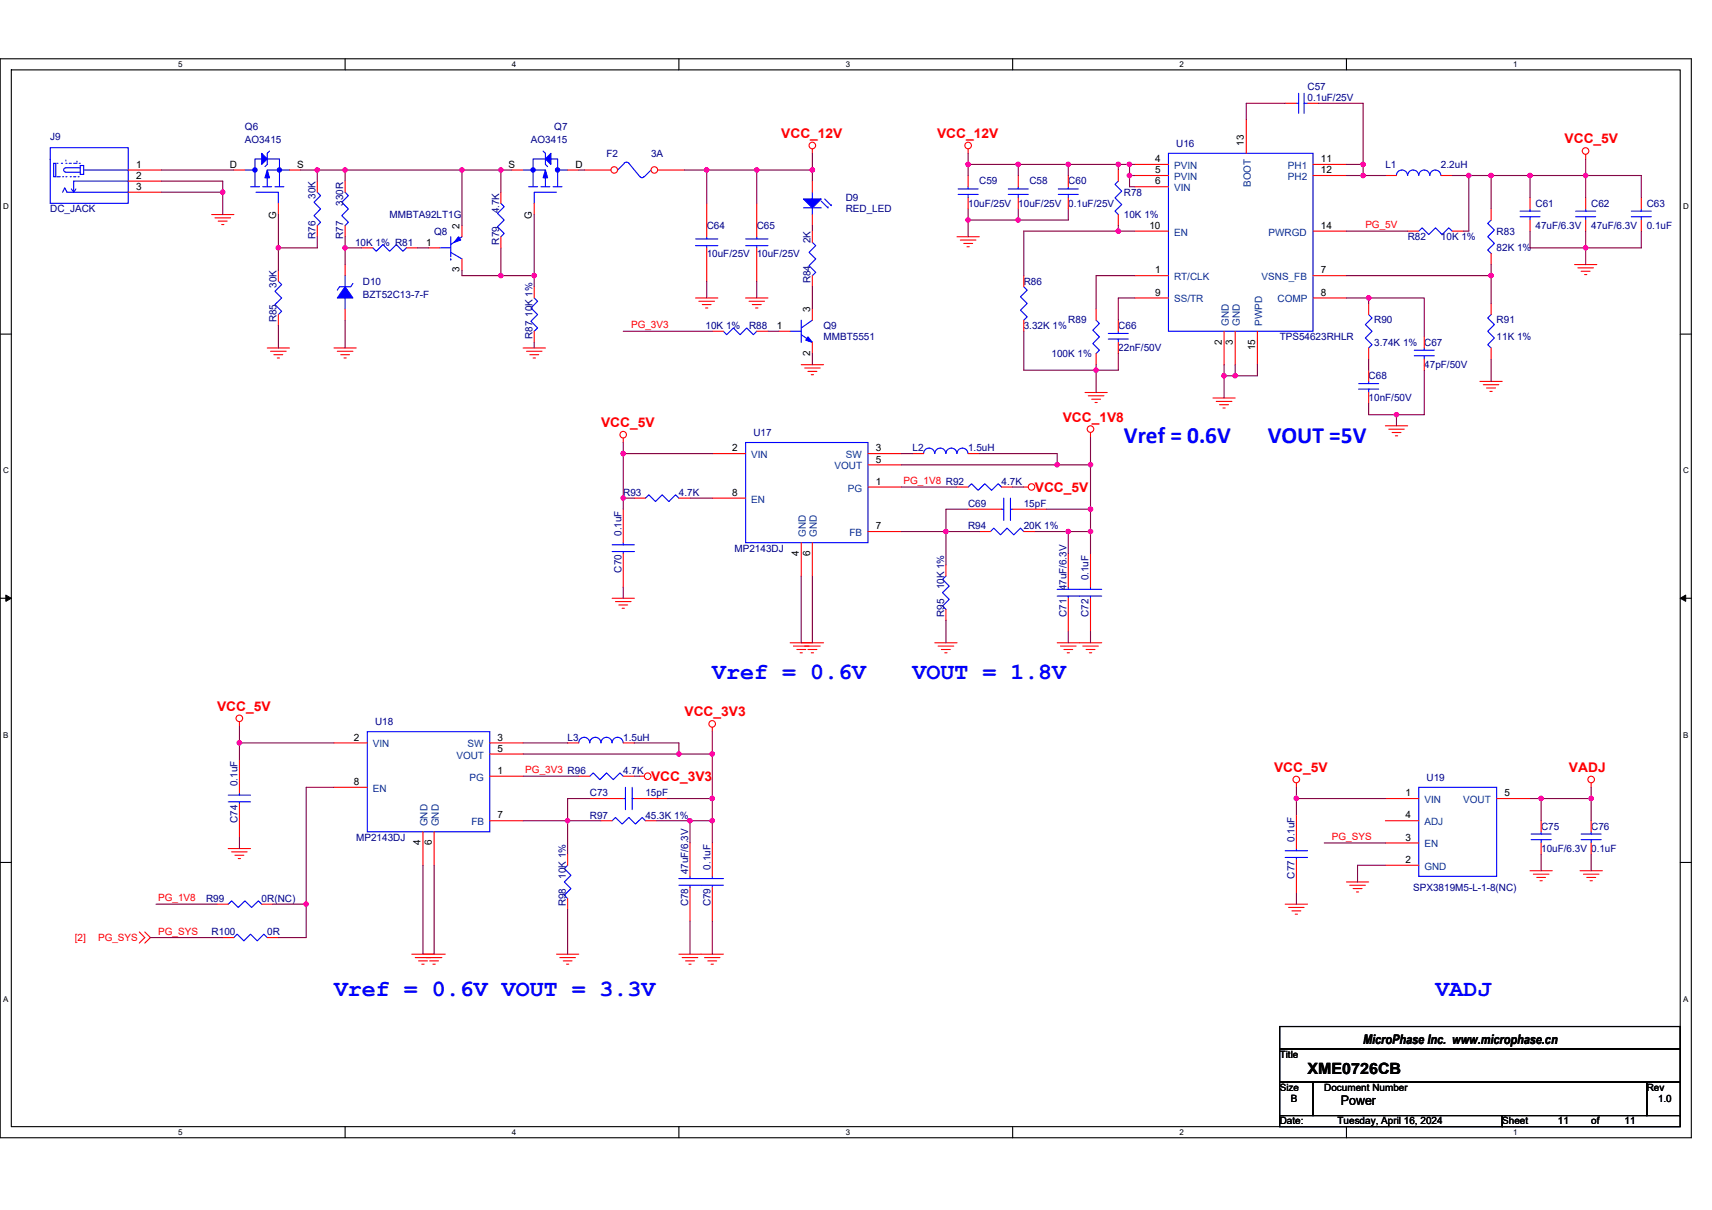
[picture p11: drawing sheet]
<svg xmlns="http://www.w3.org/2000/svg" width="297mm" height="210mm" viewBox="0 0 297 210" stroke-linecap="round" stroke-linejoin="round" font-family="sans-serif">
<path d="M0 10.2h293.5v187.2h-293.5zM2 12.1h289.5v183.4h-289.5z" fill="none" stroke="#000" stroke-width=".19"/>
<g fill="#fff">
<path d="M30.9 10.4h.8v1.6h-.8z"/>
<path d="M30.9 195.7h.8v1.6h-.8z"/>
</g>
<path d="M59.9 10.2v1.9M59.9 195.5v1.9" fill="none" stroke="#000" stroke-width=".19"/>
<g fill="#fff">
<path d="M88.8 10.4h.8v1.6h-.8z"/>
<path d="M88.8 195.7h.8v1.6h-.8z"/>
</g>
<path d="M117.8 10.2v1.9M117.8 195.5v1.9" fill="none" stroke="#000" stroke-width=".19"/>
<g fill="#fff">
<path d="M146.7 10.4h.8v1.6h-.8z"/>
<path d="M146.7 195.7h.8v1.6h-.8z"/>
</g>
<path d="M175.7 10.2v1.9M175.7 195.5v1.9" fill="none" stroke="#000" stroke-width=".19"/>
<g fill="#fff">
<path d="M204.7 10.4h.7v1.6h-.7z"/>
<path d="M204.7 195.7h.7v1.6h-.7z"/>
</g>
<path d="M233.6 10.2v1.9M233.6 195.5v1.9" fill="none" stroke="#000" stroke-width=".19"/>
<g fill="#fff">
<path d="M262.6 10.4h.7v1.6h-.7z"/>
<path d="M262.6 195.7h.7v1.6h-.7z"/>
<path d="M.5 35.1h1v1.5h-1z"/>
<path d="M292 35.1h1v1.5h-1z"/>
<path d="M.5 80.9h1v1.5h-1z"/>
<path d="M292 80.9h1v1.5h-1z"/>
</g>
<path d="M0 58h2M291.5 58h2" fill="none" stroke="#000" stroke-width=".19"/>
<g fill="#fff">
<path d="M.5 126.7h.9v1.6h-.9z"/>
<path d="M292 126.7h.9v1.6h-.9z"/>
</g>
<path d="M0 103.8h2M291.5 103.8h2" fill="none" stroke="#000" stroke-width=".19"/>
<path d="M1 103.3l1 .5-1 .6zM291.5 103.8l1-.5v1.1z" fill="#000" stroke="#000" stroke-width=".17"/>
<g fill="#fff">
<path d="M.5 172.6h.9v1.5h-.9z"/>
<path d="M292 172.6h.9v1.5h-.9z"/>
</g>
<path d="M0 149.7h2M291.5 149.7h2M222 178.1h69.5v3.9h-69.5zM222 182h69.5v5.8h-69.5zM222 187.8h5.8v5.8h-5.8zM222 193.6h38.6v1.9h-38.6zM227.8 187.8h57.9v5.8h-57.9zM260.6 193.6h30.9v1.9h-30.9zM285.7 187.8h5.8v5.8h-5.8z" fill="none" stroke="#000" stroke-width=".19"/>
<g fill="none" stroke="#f00" stroke-width=".19">
<path d="M223 17.9h1.9M226.9 17.9h1.9M22.2 33.4h5.8M22.2 31.4h5.8M22.2 29.5h5.8M36.7 37.2h3.9M37.3 37.8h2.7M37.9 38.4h1.5M38.5 39h.3M55.1 31.4v2M55.1 39.2v1.9M59.9 31.4v2"/>
<path d="M59.9 39.2v1.9M122.6 35.3v5.8M131.3 35.3v5.8M140.9 25.8v.8M168 25.8v.8M176.7 30.5v1.9M176.7 34.3v2M185.4 30.5v1.9M185.4 34.3v2M196.9 28.5h5.8M196.9 30.5h5.8M196.9 32.4h5.8"/>
<path d="M216.2 20.8v5.8M227.8 28.5h5.8M227.8 30.5h5.8M240.4 30.5h1.9M250 30.5h1.9M258.7 36.3v1.9M275.1 26.8v.8M48.3 46.9v1.9M48.3 54.6v1.9M59.9 53.6v2M59.9 45.9v1.9M92.7 49.8v1.9"/>
<path d="M92.7 57.5v1.9M120.7 51.7h3.8M121.3 52.3h2.7M121.9 52.9h1.5M122.4 53.4h.4M122.6 43v5.8M123.6 57.5h1.9M129.4 51.7h3.8M130 52.3h2.6M130.5 52.9h1.6M131.1 53.4h.4M131.3 57.5h1.9"/>
<path d="M131.3 43v5.8M135.2 57.5h1.9M140.9 59.4v2M140.9 53.6v2M166 41.1h3.9M166.6 41.7h2.7M167.2 42.2h1.6M167.8 42.8h.4M177.6 47.8v2M177.6 55.6v1.9M196.9 47.8h5.8M196.9 51.7h5.8"/>
<path d="M196.9 40.1h5.8M212.4 57.5v5.8M214.3 57.5v5.8M218.2 57.5v5.8M227.8 47.8h5.8M227.8 51.7h5.8M227.8 40.1h5.8M237.5 52.7v1.9M247.1 58.5v1.9M258.7 44v1.9M258.7 52.7v1.9M273.2 45.9h3.8"/>
<path d="M273.8 46.5h2.7M274.3 47.1h1.6M274.9 47.6h.4M46.4 60.4h3.8M46.9 61h2.8M47.5 61.6h1.6M48.1 62.1h.4M58 60.4h3.8M58.5 61h2.7M59.1 61.6h1.5M59.7 62.1h.4M90.8 60.4h3.8"/>
<path d="M91.4 61h2.6M91.9 61.6h1.6M92.5 62.1h.4M108.1 76v.8M139 63.3h3.9M139.6 63.9h2.7M140.2 64.5h1.5M140.8 65h.4M158.3 78.7h1.9M168 78.7h1.9M188.3 68.1h3.8M188.8 68.7h2.7"/>
<path d="M189.2 75.1v.7M189.4 69.3h1.5M190 69.8h.4M210.5 69.1h3.8M211 69.7h2.7M211.6 70.2h1.5M212.2 70.8h.4M237.5 64.2v2M237.5 68.1v1.9M237.5 60.4v1.9M240.4 73.9h3.8M241 74.5h2.6"/>
<path d="M241.5 75.1h1.6M242.1 75.6h.4M247.1 62.3v1.9M256.8 66.2h3.8M257.4 66.8h2.7M257.9 67.3h1.6M258.5 67.9h.4M258.7 60.4v1.9M164.1 98v2M166 84.5h2M168 88.4h5.8M169.9 92.2h1.9"/>
<path d="M173.8 84.5h1.9M175.7 88.4h5.8M177.6 84.5h.8M177.6 92.2h2M185.4 96.1v5.8M106.2 103.8h3.9M106.8 104.4h2.7M107.4 105h1.5M107.9 105.6h.4M137.1 111.5h3.8M137.7 112.1h2.7M138.3 112.7h1.5"/>
<path d="M138.8 113.3h.4M139 111.5h3.9M139.6 112.1h2.7M140.2 112.7h1.5M140.8 113.3h.4M162.2 111.5h3.8M162.8 112.1h2.7M163.3 112.7h1.6M163.9 113.3h.4M164.1 105.7v2M183.4 111.5h7.8M184 112.1h2.7"/>
<path d="M184.6 112.7h1.5M185.2 113.3h.3M185.4 103.8v5.8M187.9 112.1h2.7M188.4 112.7h1.6M189 113.3h.4M41.5 125.2v.8M41.5 139.5v5.8M41.5 131.8v5.8M111 134.7h.8M123.6 126.2v.8M224.9 135.9v.7"/>
<path d="M276.1 135.9v.7M37.7 156.9h1.9M39.6 147.3h3.9M40.2 147.8h2.7M40.8 148.4h1.5M41.3 149h.4M45.4 156.9h1.9M119.7 154v5.8M119.7 146.3v5.8M123.6 154v5.8M123.6 146.3v5.8M223 156.9h3.9"/>
<path d="M223.6 157.5h2.7M224.2 158.1h1.5M224.7 158.6h.4M224.9 149.2v5.8M224.9 141.5v5.8M233.6 153.1h3.9M234.2 153.6h2.7M234.8 154.2h1.5M235.3 154.8h.4M265.5 151.1h3.8M266 151.7h2.7M266.6 152.3h1.6"/>
<path d="M267.2 152.8h.4M274.1 151.1h3.9M274.7 151.7h2.7M275.3 152.3h1.6M275.9 152.8h.4M24.2 161.7l.9 1-.9 1M25.1 161.7l1 1-1 1M71.5 165.6h3.8M72 166.2h2.7M72.6 166.8h1.6M73.2 167.3h.4M73.4 165.6h3.9"/>
<path d="M74 166.2h2.7M74.5 166.8h1.6M75.1 167.3h.4M96.6 165.6h3.8M97.1 166.2h2.7M97.7 166.8h1.5M98.3 167.3h.4M117.8 165.6h7.7M118.4 166.2h2.7M119 166.8h1.5M119.5 167.3h.4M122.2 166.2h2.7"/>
<path d="M122.8 166.8h1.6M123.4 167.3h.4"/>
<circle cx="140.9" cy="25.2" r=".57"/>
<circle cx="168" cy="25.2" r=".57"/>
<circle cx="275.1" cy="26.2" r=".57"/>
<circle cx="108.1" cy="75.4" r=".57"/>
<circle cx="189.2" cy="74.5" r=".57"/>
<circle cx="179" cy="84.5" r=".57"/>
<circle cx="41.5" cy="124.7" r=".57"/>
<circle cx="112.4" cy="134.7" r=".57"/>
<circle cx="123.6" cy="125.6" r=".57"/>
<circle cx="224.9" cy="135.3" r=".57"/>
<circle cx="276.1" cy="135.3" r=".57"/>
</g>
<g fill="none" stroke="#00f" stroke-width=".19">
<path d="M224.9 17.9h.4M225.3 16.2v3.5M226.3 17.9h.6M226.3 16.2v3.5M8.7 25.6h13.5v9.7h-13.5zM8.7 27.6h.1M9.3 28.3h.4v2.4h-.4zM9.9 28.3h.2M9.9 30.7h.6M10.6 28.3h.3M10.9 33.4l.3-.8 .4 .8h10.6M10.9 30.7h.1"/>
<path d="M11.4 27.8h.1M11.4 28.3h.2M11.4 30.7h.2M12 28.3h.4M12.2 30.7h.2M12.4 32.8l.4 .6M12.8 28.3h.6M12.8 30.7h.4M13.2 32.8l-.4 .6M13.4 28h.1M13.5 30.7h.2M13.7 28.3h.2"/>
<path d="M13.9 28.7h.6v1.6h-.6zM13.9 29.1h-2.5a.38 .38 0 0 0-.4 .4 .38 .38 0 0 0 .4 .4h2.5M14.5 29.5h7.7M16.4 29.5h.1M22.2 31.4h-9.4v2M55.1 33.4l.5 .6-1.1 1.1 1.1 1.2-1.1 1.1 1.1 1.2-.5 .6M59.9 33.4l.5 .6-1.1 1.1 1.1 1.2-1.1 1.1 1.1 1.2-.5 .6M108.3 28.3l-1.1 1.2M109.1 28.3l1.9 2.4M109.1 28.3a.65 .65 0 0 0-.8 0M111.7 30.6a.38 .38 0 0 1-.3 .2 .38 .38 0 0 1-.3-.2M113 29.5l-1.2 1.2"/>
<path d="M174.9 33.7h3.5M174.9 32.8h3.5M176.7 32.4v.4M176.7 33.7v.6M183.6 33.7h3.5M183.6 32.8h3.5M185.4 32.4v.4M185.4 33.7v.6M202.7 26.6h25.1v30.9h-25.1zM244.2 30.4a.96 .96 0 0 0-.9-.9 .96 .96 0 0 0-1 .9M248.1 30.4a.96 .96 0 0 0-1-.9 .96 .96 0 0 0-1 .9 .95 .95 0 0 0-.9-.9 .95 .95 0 0 0-1 .9M250 30.4a.95 .95 0 0 0-1-.9 .95 .95 0 0 0-.9 .9"/>
<path d="M258.7 38.2l-.6 .6 1.2 1.1-1.2 1.2 1.2 1.1-1.2 1.2 .6 .6M48.3 48.8l.6 .6-1.2 1.1 1.2 1.2-1.2 1.2 1.2 1.1-.6 .6M59.9 51.7v1.9M59.9 47.8v2M61.2 49.2l-.3 .6h-2l-.4 .6M92.7 51.7l.6 .6-1.2 1.1 1.2 1.2-1.2 1.2 1.2 1.1-.6 .6M120.7 42.6h3.8M120.7 41.5h3.8M122.6 42.6v.4M122.6 41.1v.4M125.5 57.5l.6 .6 1.2-1.2 1.1 1.2 1.2-1.2 1.1 1.2 .6-.6M129.4 42.6h3.8"/>
<path d="M129.4 41.5h3.8M131.3 42.6v.4M131.3 41.1v.4M137.1 57.5h1.9M139 55.6v3.8M139 58.1l1.9 1.3M140.9 55.6l-1.9 1.3M177.6 49.8l.6 .6-1.1 1.1 1.1 1.2-1.1 1.1 1.1 1.2-.6 .6M237.5 54.6l.6 .6-1.2 1.1 1.2 1.2-1.2 1.2 1.2 1.1-.6 .6M258.7 54.6l-.6 .6 1.2 1.1-1.2 1.2 1.2 1.2-1.2 1.1 .6 .6M164.1 78.7a.96 .96 0 0 0-1-.9 .96 .96 0 0 0-.9 .9 .96 .96 0 0 0-1-.9 .96 .96 0 0 0-1 .9M168 78.7a.96 .96 0 0 0-1-.9 .96 .96 0 0 0-1 .9 .95 .95 0 0 0-.9-.9 .95 .95 0 0 0-1 .9"/>
<path d="M235.7 67.5h3.5M235.7 66.6h3.5M237.5 66.2v.4M237.5 67.5v.6M245.4 61.7h3.5M245.4 60.8h3.5M247.1 60.4v.4M247.1 61.7v.6M164.1 100l-.6 .5 1.2 1.2-1.2 1.1 1.2 1.2-1.2 1.2 .6 .5M168 84.5l.6-.6 1.1 1.2 1.2-1.2 1.1 1.2 1.2-1.2 .6 .6M171.8 92.2l.6-.5 1.2 1.1 1.1-1.1 1.2 1.1 1.2-1.1 .5 .5M173.8 88.4h.4"/>
<path d="M174.2 86.4v3.9M175.3 86.4v3.9M175.3 88.4h.4M183.4 103.4h3.9M183.4 102.3h3.9M185.4 103.4v.4M185.4 101.9v.4M39.6 139.1h3.9M39.6 138h3.9M41.5 139.1v.4M41.5 137.6v.4M39.6 156.9l.6-.6 1.1 1.2 1.2-1.2 1.2 1.2 1.1-1.2 .6 .6"/>
<path d="M117.8 153.6h7.7M117.8 152.5h7.7M119.7 153.6v.4M119.7 152.1v.4M123.6 153.6v.4M123.6 152.1v.4M223 148.8h3.9M223 147.6h3.9M224.9 148.8v.4M224.9 147.3v.3"/>
</g>
<g fill="#00f" stroke="#00f" stroke-width=".19">
<path d="M140.2 58.5l.7 .9-1.1-.4z" fill-rule="evenodd"/>
<path d="M59.9 49.8l1.3 1.9h-2.7z" fill-rule="evenodd"/>
</g>
<circle cx="106.6" cy="29.5" r=".57" fill="#fff" stroke="#f00" stroke-width=".19"/>
<path d="M101.4 29.5h4.6" fill="none" stroke="#f00" stroke-width=".19"/>
<circle cx="113.5" cy="29.5" r=".57" fill="#fff" stroke="#f00" stroke-width=".19"/>
<g fill="none" stroke="#f00" stroke-width=".19">
<path d="M40.6 29.5h1.9M48.3 35.3v1.9M50.2 29.5h2M80.2 39.2v1.9M86.9 33.4v1.9M88.8 29.5h2M92.7 35.3v1.9M98.5 29.5h1.9M114.1 29.5h4.7M140.9 37.2v2M140.9 31.4v2M168 30.5v1.9"/>
<path d="M168 34.3v2M194 37.2v2M194 29.5v1.9M265.5 34.3v2M265.5 38.2v1.9M275.1 34.3v2M275.1 38.2v1.9M284.8 34.3v2M284.8 38.2v1.9M62.8 43h1.9M70.5 43h1.9M74.4 43h1.9"/>
<path d="M80.2 44.9v2M86.9 41.1v1.9M140.9 40.1v2M140.9 47.8v2M190.2 53.6v2M194 55.6v1.9M194 59.4v2M244.2 40.1h2M251.9 40.1h2M123.6 78.7h5.8M150.6 78.7h5.8M190.2 61.4v1.9"/>
<path d="M108.1 96.1v5.8M108.1 88.4v5.8M110.1 86.4h1.9M117.8 86.4h1.9M123.6 86.4h5.8M139 94.2v5.8M140.9 94.2v5.8M150.6 84.5h5.8M150.6 80.7h5.8M150.6 92.2h5.8M189.2 96.1v5.8M189.2 103.8v5.8"/>
<path d="M58 128.9h5.7M58 136.6h5.7M85 134.7h5.8M85 128.9h5.8M85 130.9h5.8M98.5 128.9h1.9M100.4 134.7h1.9M102.3 138.6h5.8M108.1 128.9h2M108.1 134.7h2M110.1 138.6h5.8M240.4 138.6h5.8"/>
<path d="M259.7 138.6h5.8M73.4 144.4v5.8M75.3 144.4v5.8M85 142.4h5.8M98.5 155.9v2M98.5 148.2v2M104.3 142.4h1.9M112 142.4h1.9M240.4 142.4h5.8M240.4 146.3h5.8M240.4 150.2h5.8M267.4 142.4v2"/>
<path d="M267.4 146.3v1.9M276.1 142.4v2M276.1 146.3v1.9M38.6 162.7h2M46.4 162.7h1.9"/>
</g>
<g fill="none" stroke="#00f" stroke-width=".19">
<path d="M42.5 29.5h1.7M43.5 32.4h1.5M44.4 33.4h3.9v1.9M45.4 27.6h-1.2v4.8M45.6 32.4h1.5M46.4 27.6h2.1v4.8M46.8 26.2l-.4 .4v1.9l-.4 .4M47.7 32.4h1.6M50.2 29.5h-3.8v2.9M86.9 35.3l.6 .6-1.2 1.1 1.2 1.2-1.2 1.1 1.2 1.2-.6 .6M90.8 29.5h3.8v2.9M91.7 32.4h1.6"/>
<path d="M93.8 32.4h1.6M94.2 26.2l.4 .4v1.9l.4 .4M94.6 27.6h-2.1v4.8M95.6 27.6h1.1v4.8M96 32.4h1.5M96.6 33.4h-3.9v1.9M96.7 29.5h1.8M139.4 36.1h3.1M140.9 33.4v1.1M140.9 36.1v1.1M142.5 34.9l1.2 1.2v-.2M143.1 34.5l1.1 1.2v-.2"/>
<path d="M166.2 33.7h3.5M166.2 32.8h3.5M168 32.4v.4M168 33.7v.6M194 31.4l-.5 .6 1.1 1.2-1.1 1.1 1.1 1.2-1.1 1.1 .5 .6M263.7 37.6h3.5M263.7 36.6h3.5M265.5 36.3v.3M265.5 37.6v.6M273.4 37.6h3.5M273.4 36.6h3.5M275.1 36.3v.3"/>
<path d="M275.1 37.6v.6M283 37.6h3.5M283 36.6h3.5M284.8 36.3v.3M284.8 37.6v.6M64.7 43l.6 .6 1.1-1.2 1.2 1.2 1.2-1.2 1.1 1.2 .6-.6M76.3 43h1.9M78.2 44.9h.1M78.2 41.1v3.5M78.2 43.8l2 1.1M80.2 41.1l-2 1.3M140.9 42.1l.6 .5-1.1 1.2 1.1 1.1-1.1 1.2 1.1 1.2-.6 .5"/>
<path d="M190.2 55.6l.6 .5-1.2 1.2 1.2 1.2-1.2 1.1 1.2 1.2-.6 .6M192.3 58.8h3.5M192.3 57.9h3.5M194 57.5v.4M194 58.8v.6M246.2 40.1l.5-.6 1.2 1.2 1.2-1.2 1.1 1.2 1.2-1.2 .5 .6M129.4 76.8h21.2v17.4h-21.2zM106.2 95.7h3.9M106.2 94.6h3.9M108.1 95.7v.4M108.1 94.2v.4M112 86.4l.6-.5 1.1 1.1 1.2-1.1 1.2 1.1 1.1-1.1 .6 .5"/>
<path d="M187.3 103.4h3.9M187.3 102.3h3.9M189.2 103.4v.4M189.2 101.9v.4M63.7 127h21.3v17.4h-21.3zM100.4 128.9a.95 .95 0 0 1 1-.9 .95 .95 0 0 1 .9 .9 .97 .97 0 0 1 1-.9 .97 .97 0 0 1 1 .9 .96 .96 0 0 1 .9-.9 .96 .96 0 0 1 1 .9M102.3 134.7l.6-.6 1.2 1.2 1.1-1.2 1.2 1.2 1.2-1.2 .5 .6M106.2 128.9a.95 .95 0 0 1 1-.9 .95 .95 0 0 1 .9 .9M108.1 138.6h.4M108.5 136.6v3.9M109.7 136.6v3.9M109.7 138.6h.4"/>
<path d="M246.2 136.6h13.5v15.5h-13.5zM98.5 150.2l-.6 .5 1.2 1.2-1.2 1.2 1.2 1.1-1.2 1.2 .6 .5M106.2 142.4l.6-.5 1.1 1.1 1.2-1.1 1.2 1.1 1.1-1.1 .6 .5M265.7 145.7h3.4M265.7 144.7h3.4M267.4 144.4v.3M267.4 145.7v.6M274.3 145.7h3.5M274.3 144.7h3.5M276.1 144.4v.3M276.1 145.7v.6M40.6 162.7l.5-.6 1.2 1.2 1.2-1.2 1.1 1.2 1.2-1.2 .6 .6"/>
</g>
<g fill="#00f" stroke="#00f" stroke-width=".19">
<path d="M79.6 41.1l.3 .6-1.1 .4z" fill-rule="evenodd"/>
<path d="M139.4 34.5h3.1l-1.6 1.6z" fill-rule="evenodd"/>
<path d="M45.4 26.6l1 1-1 .9z" fill-rule="evenodd"/>
<path d="M46.4 29.5l.4 1.4h-.8z" fill-rule="evenodd"/>
<path d="M95.6 26.6v1.9l-1-.9z" fill-rule="evenodd"/>
<path d="M94.6 29.5l.4 1.4h-.8z" fill-rule="evenodd"/>
<circle cx="48.5" cy="29.5" r=".38"/>
<circle cx="44.2" cy="29.5" r=".38"/>
<circle cx="92.5" cy="29.5" r=".38"/>
<circle cx="96.7" cy="29.5" r=".38"/>
</g>
<g fill="none" stroke="#800040" stroke-width=".19">
<path d="M223 17.9h-6.8v2.9M228.8 17.9h7.7v10.6M28 29.5h12.6M28 31.4h10.6v2M28 33.4h10.6M38.6 33.4v3.8M48.3 37.2v5.8M52.2 29.5h2.9M55.1 29.5v1.9M55.1 29.5h4.8M59.9 29.5h20.3M59.9 29.5v1.9"/>
<path d="M80.2 29.5h6.7M80.2 29.5v9.7M86.9 29.5v3.9M86.9 29.5h1.9M92.7 37.2v10.6M100.4 29.5h1M118.8 29.5h3.8M122.6 29.5h8.7M122.6 29.5v5.8M131.3 29.5h9.6M131.3 29.5v5.8M140.9 39.2v.9"/>
<path d="M140.9 29.5v1.9M140.9 26.6v2.9M168 38.2v2.9M168 26.6v1.9M168 28.5v2M168 36.3v1.9M168 38.2h8.7M168 28.5h8.7M176.7 36.3v1.9M176.7 28.5h8.7M176.7 28.5v2M185.4 36.3v1.9h-8.7"/>
<path d="M185.4 28.5v2M185.4 28.5h8.6M194 39.2v.9h2.9M196 30.5v1.9h.9M196 28.5v2M196 30.5h.9M196 28.5h.9M196 28.5h-2v1M233.6 28.5h2.9M233.6 30.5h2.9M236.5 30.5h3.9M236.5 28.5v2"/>
<path d="M251.9 30.5h2.9M254.8 30.5h3.9M254.8 30.5v9.6h-.9M258.7 30.5v5.8M258.7 30.5h6.8M265.5 30.5h9.6M265.5 30.5v3.8M275.1 30.5h9.7v3.8M275.1 30.5v3.8M275.1 27.6v2.9M48.3 56.5v3.9M48.3 43v3.9"/>
<path d="M55.1 41.1v1.9h-6.8M59.9 43h2.9M59.9 55.6v4.8M59.9 41.1v1.9M59.9 43v2.9M72.4 43h2M80.2 46.9v.9h6.7M86.9 47.8h5.8M86.9 43v4.8M92.7 47.8v2M92.7 59.4v1M108.1 57.5h15.5"/>
<path d="M122.6 48.8v2.9M131.3 48.8v2.9M133.2 57.5h2M140.9 49.8v3.8M177.6 57.5v6.7h12.6v3.9M194 40.1h-16.4v7.7M196.9 51.7h-2.9v3.9M196.9 47.8h-6.7v5.8M233.6 47.8h25.1M233.6 51.7h3.9v1M233.6 40.1h10.6M237.5 51.7h9.6v6.8"/>
<path d="M258.7 45.9v1.9M258.7 47.8v4.9M265.5 40.1v2.9h19.3v-2.9M275.1 40.1v5.8M108.1 78.7h15.5M108.1 76.8v1.9M108.1 78.7v7.7M140.9 61.4v1.9M156.4 78.7h1.9M169.9 78.7h13.5v2M189.2 75.8v4.9M194 61.4v2.8h-3.8v-.9"/>
<path d="M212.4 63.3v1.9M212.4 65.2h1.9M212.4 65.2v3.9M214.3 63.3v1.9M218.2 63.3v1.9h-3.9M237.5 62.3v1.9M237.5 70v2h4.8M242.3 72v1.9M247.1 64.2v7.8h-4.8M258.7 62.3v3.9M108.1 86.4h2M108.1 86.4v2"/>
<path d="M119.7 86.4h3.9M139 100v11.5M140.9 100v11.5M156.4 84.5h9.6M156.4 80.7h27M156.4 92.2h7.7M164.1 92.2v5.8M164.1 92.2h5.8M168 88.4h-3.9v3.8M175.7 84.5h1.9M179.6 92.2h5.8v3.9M181.5 88.4h7.7"/>
<path d="M183.4 80.7h5.8M185.4 92.2h3.8M189.2 80.7v7.7M189.2 92.2v3.9M189.2 88.4v3.8M108.1 101.9v1.9M164.1 107.7v3.8M185.4 109.6v1.9M189.2 109.6v1.9M41.5 128.9h16.5M41.5 126v2.9M41.5 128.9v2.9"/>
<path d="M58 136.6h-4.9v20.3M90.8 134.7h9.6M90.8 130.9h27M90.8 128.9h7.7M102.3 138.6h-3.8v3.8M110.1 128.9h7.7v2M110.1 134.7h.9M115.9 138.6h7.7M117.8 130.9h5.8M123.6 127v3.9M123.6 130.9v7.7M123.6 138.6v3.8"/>
<path d="M224.9 138.6h15.5M224.9 136.6v2M224.9 138.6v2.9M265.5 138.6h1.9M267.4 138.6h8.7M267.4 138.6v3.8M276.1 138.6v3.8M276.1 136.6v2M27.1 156.9h10.6M41.5 145.3v2M47.3 156.9h5.8v5.8h-4.8M73.4 150.2v15.4"/>
<path d="M75.3 150.2v15.4M90.8 142.4h7.7M98.5 142.4v5.8M98.5 157.9v7.7M98.5 142.4h5.8M113.9 142.4h5.8v3.9M119.7 159.8v5.8M119.7 142.4h3.9M123.6 142.4v3.9M123.6 159.8v5.8M224.9 155v1.9M229.8 146.3h10.6"/>
<path d="M240.4 150.2h-4.9v2.9M267.4 148.2v2.9M276.1 148.2v2.9M26.1 162.7h12.5"/>
</g>
<g fill="#f0f" stroke="#f0f" stroke-width=".19">
<circle cx="108.1" cy="86.4" r=".38"/>
<circle cx="108.1" cy="78.7" r=".38"/>
<circle cx="189.2" cy="80.6" r=".38"/>
<circle cx="183.4" cy="80.6" r=".38"/>
<circle cx="189.2" cy="88.4" r=".38"/>
<circle cx="185.3" cy="92.2" r=".38"/>
<circle cx="164.1" cy="92.2" r=".38"/>
<circle cx="189.2" cy="92.2" r=".38"/>
<circle cx="41.5" cy="128.9" r=".38"/>
<circle cx="123.6" cy="130.8" r=".38"/>
<circle cx="123.6" cy="142.4" r=".38"/>
<circle cx="119.7" cy="142.4" r=".38"/>
<circle cx="123.6" cy="138.6" r=".38"/>
<circle cx="98.5" cy="142.4" r=".38"/>
<circle cx="117.8" cy="130.8" r=".38"/>
<circle cx="53.1" cy="156.9" r=".38"/>
<circle cx="224.9" cy="138.6" r=".38"/>
<circle cx="267.4" cy="138.6" r=".38"/>
<circle cx="276.1" cy="138.6" r=".38"/>
<circle cx="92.7" cy="47.8" r=".38"/>
<circle cx="131.3" cy="29.5" r=".38"/>
<circle cx="122.6" cy="29.5" r=".38"/>
<circle cx="140.9" cy="29.5" r=".38"/>
<circle cx="59.9" cy="43" r=".38"/>
<circle cx="55" cy="29.5" r=".38"/>
<circle cx="48.3" cy="43" r=".38"/>
<circle cx="80.1" cy="29.5" r=".38"/>
<circle cx="59.9" cy="29.5" r=".38"/>
<circle cx="86.9" cy="29.5" r=".38"/>
<circle cx="86.9" cy="47.8" r=".38"/>
<circle cx="38.6" cy="33.3" r=".38"/>
<circle cx="194" cy="28.5" r=".38"/>
<circle cx="196" cy="28.5" r=".38"/>
<circle cx="194" cy="40.1" r=".38"/>
<circle cx="190.2" cy="64.2" r=".38"/>
<circle cx="196" cy="30.5" r=".38"/>
<circle cx="275.1" cy="30.5" r=".38"/>
<circle cx="236.5" cy="30.5" r=".38"/>
<circle cx="212.4" cy="65.2" r=".38"/>
<circle cx="275.1" cy="43" r=".38"/>
<circle cx="236.5" cy="28.5" r=".38"/>
<circle cx="214.3" cy="65.2" r=".38"/>
<circle cx="265.5" cy="30.5" r=".38"/>
<circle cx="258.7" cy="47.8" r=".38"/>
<circle cx="168" cy="38.2" r=".38"/>
<circle cx="185.3" cy="28.5" r=".38"/>
<circle cx="176.7" cy="28.5" r=".38"/>
<circle cx="176.7" cy="38.2" r=".38"/>
<circle cx="258.7" cy="30.5" r=".38"/>
<circle cx="168" cy="28.5" r=".38"/>
<circle cx="242.3" cy="72" r=".38"/>
<circle cx="237.5" cy="51.7" r=".38"/>
<circle cx="254.8" cy="30.5" r=".38"/>
</g>
<g font-size="4" fill="#00f">
<text x="195" y="76.8">Vref = 0.6V</text>
<text x="220" y="76.8">VOUT =5V</text>
<text x="123.6" y="117.8">Vref = 0.6V</text>
<text x="158.3" y="117.8">VOUT = 1.8V</text>
<text x="58" y="172.8">Vref = 0.6V VOUT = 3.3V</text>
<text x="249.1" y="172.8">VADJ</text>
</g>
<text font-size="2.7" x="226.9" y="186.4">XME0726CB</text>
<g font-size="2.3" fill="#f00">
<text x="135.5" y="23.9">VCC_12V</text>
<text x="162.6" y="23.9">VCC_12V</text>
<text x="271.5" y="24.9">VCC_5V</text>
<text x="104.3" y="74.1">VCC_5V</text>
<text x="184.4" y="73.2">VCC_1V8</text>
<text x="179.6" y="85.3">VCC_5V</text>
<text x="37.7" y="123.3">VCC_5V</text>
<text x="118.8" y="124.3">VCC_3V3</text>
<text x="113" y="135.5">VCC_3V3</text>
<text x="221.1" y="133.9">VCC_5V</text>
<text x="272.2" y="133.9">VADJ</text>
</g>
<g font-size="2.3">
<text x="236.5" y="181.1">MicroPhase Inc. www.microphase.cn</text>
<text x="232.6" y="191.8">Power</text>
</g>
<g font-size="1.7" fill="#000080">
<text x="226.9" y="15.6">C57</text>
<text x="226.9" y="17.5">0.1uF/25V</text>
<text x="42.5" y="22.6">Q6</text>
<text x="96.2" y="22.6">Q7</text>
<text x="8.7" y="24.3">J9</text>
<text x="42.5" y="24.9">AO3415</text>
<text x="92.1" y="24.9">AO3415</text>
<text x="105.2" y="27.2">F2</text>
<text x="113" y="27.2">3A</text>
<text x="204.1" y="25.4">U16</text>
<text x="240.4" y="29.1">L1</text>
<text x="250" y="29.1">2.2uH</text>
<text x="54.7" y="34.5" transform="rotate(-90 54.7 34.5)">30K</text>
<text x="59.6" y="35.7" transform="rotate(-90 59.6 35.7)">330R</text>
<text x="146.7" y="34.9">D9</text>
<text x="168" y="35.9">10uF/25V 10uF/25V 0.1uF/25V</text>
<text x="169.9" y="32">C59</text>
<text x="178.6" y="32">C58</text>
<text x="185.4" y="32">C60</text>
<text x="195" y="34">R78</text>
<text x="266.4" y="35.9">C61</text>
<text x="276.1" y="35.9">C62</text>
<text x="285.7" y="35.9">C63</text>
<text x="8.7" y="36.8">DC_JACK</text>
<text x="54.7" y="41.5" transform="rotate(-90 54.7 41.5)">R76</text>
<text x="59.6" y="41.5" transform="rotate(-90 59.6 41.5)">R77</text>
<text x="67.6" y="37.8">MMBTA92LT1G</text>
<text x="75.3" y="40.7">Q8</text>
<text x="86.6" y="37" transform="rotate(-90 86.6 37)">4.7K</text>
<text x="122.6" y="39.7">C64</text>
<text x="131.3" y="39.7">C65</text>
<text x="146.7" y="36.8">RED_LED</text>
<text x="195" y="37.8">10K 1%</text>
<text x="244.2" y="41.7">R82</text>
<text x="250" y="41.7">10K 1%</text>
<text x="259.7" y="40.7">R83</text>
<text x="266.4" y="39.7">47uF/6.3V</text>
<text x="276.1" y="39.7">47uF/6.3V</text>
<text x="285.7" y="39.7">0.1uF</text>
<text x="61.6" y="42.6">10K 1% R81</text>
<text x="86.6" y="42.4" transform="rotate(-90 86.6 42.4)">R79</text>
<text x="122.6" y="44.6">10uF/25V 10uF/25V</text>
<text x="140.6" y="42.2" transform="rotate(-90 140.6 42.2)">2K</text>
<text x="259.7" y="43.6">82K 1%</text>
<text x="48" y="50" transform="rotate(-90 48 50)">30K</text>
<text x="63" y="49.4">D10</text>
<text x="63" y="51.7">BZT52C13-7-F</text>
<text x="140.6" y="49.2" transform="rotate(-90 140.6 49.2)">R84</text>
<text x="177.6" y="49.4">R86</text>
<text x="48" y="55.9" transform="rotate(-90 48 55.9)">R85</text>
<text x="92.4" y="58.8" transform="rotate(-90 92.4 58.8)">R87 10K 1%</text>
<text x="122.4" y="57.1">10K 1%</text>
<text x="130" y="57.1">R88</text>
<text x="142.9" y="57.1">Q9</text>
<text x="142.9" y="59">MMBT5551</text>
<text x="177.6" y="57.1">3.32K 1%</text>
<text x="185.4" y="56.1">R89</text>
<text x="194" y="57.1">C66</text>
<text x="222" y="59">TPS54623RHLR</text>
<text x="238.4" y="56.1">R90</text>
<text x="259.7" y="56.1">R91</text>
<text x="259.7" y="59">11K 1%</text>
<text x="182.5" y="61.9">100K 1%</text>
<text x="194" y="61">22nF/50V</text>
<text x="237.5" y="65.8">C68</text>
<text x="238.4" y="60">3.74K 1% C67</text>
<text x="247.1" y="63.9">47pF/50V</text>
<text x="237.5" y="69.7">10nF/50V</text>
<text x="130.7" y="75.6">U17</text>
<text x="158.3" y="78.3">L2</text>
<text x="168" y="78.3">1.5uH</text>
<text x="108.1" y="86.1">R93</text>
<text x="117.8" y="86.1">4.7K</text>
<text x="168" y="88">C69</text>
<text x="173.8" y="84.1">4.7K</text>
<text x="177.6" y="88">15pF</text>
<text x="107.8" y="93" transform="rotate(-90 107.8 93)">0.1uF</text>
<text x="127.4" y="95.7">MP2143DJ</text>
<text x="168" y="91.9">R94</text>
<text x="177.6" y="91.9">20K 1%</text>
<text x="107.8" y="99.4" transform="rotate(-90 107.8 99.4)">C70</text>
<text x="188.9" y="100.7" transform="rotate(-90 188.9 100.7)">0.1uF</text>
<text x="163.8" y="107.1" transform="rotate(-90 163.8 107.1)">R95</text>
<text x="163.8" y="102.3" transform="rotate(-90 163.8 102.3)">10K 1%</text>
<text x="185" y="107.1" transform="rotate(-90 185 107.1)">C71</text>
<text x="185" y="102.5" transform="rotate(-90 185 102.5)">47uF/6.3V</text>
<text x="188.9" y="107.1" transform="rotate(-90 188.9 107.1)">C72</text>
<text x="65.1" y="125.8">U18</text>
<text x="98.5" y="128.5">L3</text>
<text x="108.1" y="128.5">1.5uH</text>
<text x="41.2" y="136.4" transform="rotate(-90 41.2 136.4)">0.1uF</text>
<text x="108.1" y="134.3">4.7K</text>
<text x="247.5" y="135.5">U19</text>
<text x="41.2" y="142.8" transform="rotate(-90 41.2 142.8)">C74</text>
<text x="102.3" y="142">R97</text>
<text x="102.3" y="138.2">C73</text>
<text x="112" y="142">45.3K 1%</text>
<text x="112" y="138.2">15pF</text>
<text x="267.4" y="144">C75</text>
<text x="276.1" y="144">C76</text>
<text x="61.8" y="145.9">MP2143DJ</text>
<text x="224.6" y="146.1" transform="rotate(-90 224.6 146.1)">0.1uF</text>
<text x="267.4" y="147.8">10uF/6.3V 0.1uF</text>
<text x="98.2" y="152.5" transform="rotate(-90 98.2 152.5)">10K 1%</text>
<text x="119.4" y="151.7" transform="rotate(-90 119.4 151.7)">47uF/6.3V</text>
<text x="123.3" y="150.9" transform="rotate(-90 123.3 150.9)">0.1uF</text>
<text x="224.6" y="152.5" transform="rotate(-90 224.6 152.5)">C77</text>
<text x="245.2" y="154.6">SPX3819M5-L-1-8(NC)</text>
<text x="35.7" y="156.5">R99</text>
<text x="45.4" y="156.5">0R(NC)</text>
<text x="98.2" y="157.3" transform="rotate(-90 98.2 157.3)">R98</text>
<text x="119.4" y="157.3" transform="rotate(-90 119.4 157.3)">C78</text>
<text x="123.3" y="157.3" transform="rotate(-90 123.3 157.3)">C79</text>
<text x="36.7" y="162.3">R100</text>
<text x="46.4" y="162.3">0R</text>
</g>
<g font-size="1.7">
<text x="23.6" y="29.1">1</text>
<text x="39.9" y="29.1">D</text>
<text x="51.6" y="29.1">S</text>
<text x="88.2" y="29.1">S</text>
<text x="99.8" y="29.1">D</text>
<text x="200.4" y="28.1">4</text>
<text x="215.8" y="25.3" transform="rotate(-90 215.8 25.3)">13</text>
<text x="229.2" y="28.1">11</text>
<text x="23.6" y="33">3</text>
<text x="23.6" y="31">2</text>
<text x="200.4" y="30.1">5</text>
<text x="200.4" y="32">6</text>
<text x="229.2" y="30.1">12</text>
<text x="47.9" y="38" transform="rotate(-90 47.9 38)">G</text>
<text x="79.8" y="39.7" transform="rotate(-90 79.8 39.7)">2</text>
<text x="92.3" y="38" transform="rotate(-90 92.3 38)">G</text>
<text x="199.4" y="39.7">10</text>
<text x="229.2" y="39.7">14</text>
<text x="74" y="42.6">1</text>
<text x="79.8" y="47.2" transform="rotate(-90 79.8 47.2)">3</text>
<text x="200.4" y="47.4">1</text>
<text x="229.2" y="47.4">7</text>
<text x="200.4" y="51.3">9</text>
<text x="229.2" y="51.3">8</text>
<text x="134.8" y="57.1">1</text>
<text x="140.5" y="54.2" transform="rotate(-90 140.5 54.2)">3</text>
<text x="212" y="59.8" transform="rotate(-90 212 59.8)">2</text>
<text x="213.9" y="59.8" transform="rotate(-90 213.9 59.8)">3</text>
<text x="140.5" y="61.7" transform="rotate(-90 140.5 61.7)">2</text>
<text x="217.8" y="60.7" transform="rotate(-90 217.8 60.7)">15</text>
<text x="127" y="78.3">2</text>
<text x="152" y="80.3">5</text>
<text x="152" y="78.3">3</text>
<text x="127" y="86">8</text>
<text x="152" y="84.1">1</text>
<text x="152" y="91.8">7</text>
<text x="138.6" y="96.5" transform="rotate(-90 138.6 96.5)">4</text>
<text x="140.5" y="96.5" transform="rotate(-90 140.5 96.5)">6</text>
<text x="61.4" y="128.5">2</text>
<text x="86.3" y="130.5">5</text>
<text x="86.3" y="128.5">3</text>
<text x="61.4" y="136.2">8</text>
<text x="86.3" y="134.3">1</text>
<text x="86.3" y="142">7</text>
<text x="243.8" y="138.2">1</text>
<text x="243.8" y="142">4</text>
<text x="261" y="138.2">5</text>
<text x="73" y="146.7" transform="rotate(-90 73 146.7)">4</text>
<text x="74.9" y="146.7" transform="rotate(-90 74.9 146.7)">6</text>
<text x="243.8" y="145.9">3</text>
<text x="243.8" y="149.8">2</text>
<text x="222" y="183.6">Title</text>
<text x="222" y="189.3">Size</text>
<text x="224" y="191.3">B</text>
<text x="229.8" y="189.3">Document Number</text>
<text x="285.7" y="189.3">Rev</text>
<text x="287.7" y="191.3">1.0</text>
<text x="222" y="195.1">Date:</text>
<text x="232.1" y="195.1">Tuesday, April 16, 2024</text>
<text x="260.6" y="195.1">Sheet</text>
<text x="270.3" y="195.1">11</text>
<text x="276.1" y="195.1">of</text>
<text x="281.9" y="195.1">11</text>
</g>
<g font-size="1.7" fill="#004080">
<text x="203.7" y="29.3">PVIN</text>
<text x="223.5" y="29.3">PH1</text>
<text x="203.7" y="31.2">PVIN</text>
<text x="203.7" y="33.2">VIN</text>
<text x="217" y="32.4" transform="rotate(-90 217 32.4)">BOOT</text>
<text x="223.5" y="31.2">PH2</text>
<text x="203.7" y="40.9">EN</text>
<text x="220.1" y="40.9">PWRGD</text>
<text x="203.7" y="48.6">RT/CLK</text>
<text x="203.7" y="52.5">SS/TR</text>
<text x="218.9" y="48.6">VSNS_FB</text>
<text x="221.7" y="52.5">COMP</text>
<text x="213.2" y="56.5" transform="rotate(-90 213.2 56.5)">GND</text>
<text x="215.1" y="56.5" transform="rotate(-90 215.1 56.5)">GND</text>
<text x="219" y="56.5" transform="rotate(-90 219 56.5)">PWPD</text>
<text x="130.3" y="79.5">VIN</text>
<text x="144.8" y="81.4">VOUT</text>
<text x="146.7" y="79.5">SW</text>
<text x="130.3" y="87.2">EN</text>
<text x="147.1" y="85.3">PG</text>
<text x="139.8" y="93.2" transform="rotate(-90 139.8 93.2)">GND</text>
<text x="141.7" y="93.2" transform="rotate(-90 141.7 93.2)">GND</text>
<text x="147.4" y="93">FB</text>
<text x="64.7" y="129.7">VIN</text>
<text x="79.2" y="131.6">VOUT</text>
<text x="81.1" y="129.7">SW</text>
<text x="64.7" y="137.4">EN</text>
<text x="81.5" y="135.5">PG</text>
<text x="74.2" y="143.4" transform="rotate(-90 74.2 143.4)">GND</text>
<text x="76.1" y="143.4" transform="rotate(-90 76.1 143.4)">GND</text>
<text x="81.8" y="143.2">FB</text>
<text x="247.1" y="139.4">VIN</text>
<text x="247.1" y="143.2">ADJ</text>
<text x="253.9" y="139.4">VOUT</text>
<text x="247.1" y="147.1">EN</text>
<text x="247.1" y="150.9">GND</text>
</g>
<g font-size="1.7" fill="#f00">
<text x="236.9" y="39.6">PG_5V</text>
<text x="109.5" y="57">PG_3V3</text>
<text x="156.8" y="84">PG_1V8 R92</text>
<text x="91.1" y="134.2">PG_3V3 R96</text>
<text x="231.1" y="145.8">PG_SYS</text>
<text x="27.4" y="156.4">PG_1V8</text>
<text x="13" y="163.3">[2]</text>
<text x="17" y="163.3">PG_SYS</text>
<text x="27.4" y="162.2">PG_SYS</text>
</g>
<g font-size="1.4">
<text x="30.9" y="11.7">5</text>
<text x="88.8" y="11.7">4</text>
<text x="146.7" y="11.7">3</text>
<text x="204.7" y="11.7">2</text>
<text x="262.6" y="11.7">1</text>
<text x=".5" y="36.3">D</text>
<text x="292" y="36.3">D</text>
<text x=".5" y="82.1">C</text>
<text x="292" y="82.1">C</text>
<text x=".5" y="128">B</text>
<text x="292" y="128">B</text>
<text x=".5" y="173.8">A</text>
<text x="292" y="173.8">A</text>
<text x="30.9" y="197">5</text>
<text x="88.8" y="197">4</text>
<text x="146.7" y="197">3</text>
<text x="204.7" y="197">2</text>
<text x="262.6" y="197">1</text>
</g>
</svg>
